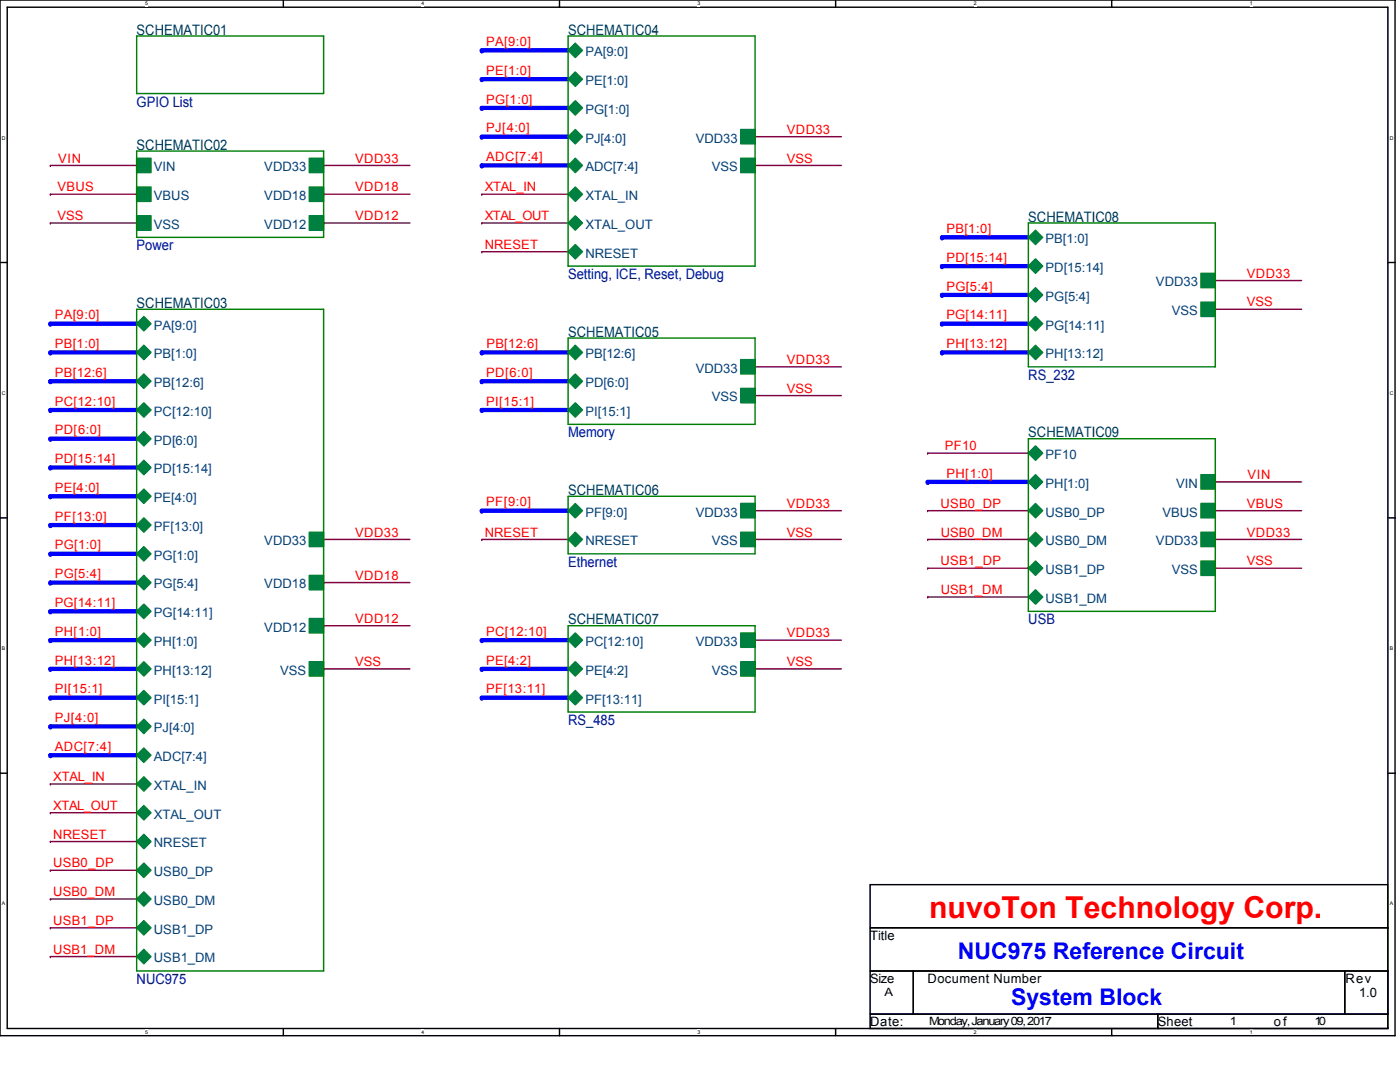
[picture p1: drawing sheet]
<svg xmlns="http://www.w3.org/2000/svg" width="279mm" height="216mm" viewBox="0 0 279 216" stroke-linecap="round" stroke-linejoin="round" font-family="sans-serif">
<path d="M0 0h278.4v206.7h-278.4zM1.4 1.4h275.6v203.8h-275.6z" fill="none" stroke="#000" stroke-width=".29"/>
<g fill="#fff">
<path d="M29 .2h.6v1.1h-.6z"/>
<path d="M29 205.4h.6v1.1h-.6z"/>
</g>
<path d="M56.5 0v1.4M56.5 205.2v1.5" fill="none" stroke="#000" stroke-width=".29"/>
<g fill="#fff">
<path d="M84.1 .2h.6v1.1h-.6z"/>
<path d="M84.1 205.4h.6v1.1h-.6z"/>
</g>
<path d="M111.7 0v1.4M111.7 205.2v1.5" fill="none" stroke="#000" stroke-width=".29"/>
<g fill="#fff">
<path d="M139.2 .2h.6v1.1h-.6z"/>
<path d="M139.2 205.4h.6v1.1h-.6z"/>
</g>
<path d="M166.8 0v1.4M166.8 205.2v1.5" fill="none" stroke="#000" stroke-width=".29"/>
<g fill="#fff">
<path d="M194.3 .2h.6v1.1h-.6z"/>
<path d="M194.3 205.4h.6v1.1h-.6z"/>
</g>
<path d="M221.9 0v1.4M221.9 205.2v1.5" fill="none" stroke="#000" stroke-width=".29"/>
<g fill="#fff">
<path d="M249.4 .2h.6v1.1h-.6z"/>
<path d="M249.4 205.4h.6v1.1h-.6z"/>
<path d="M.4 26.9h.7v1.2h-.7z"/>
<path d="M277.3 26.9h.8v1.2h-.8z"/>
<path d="M.4 77.9h.7v1.1h-.7z"/>
<path d="M277.3 77.9h.8v1.1h-.8z"/>
</g>
<path d="M0 52.4h1.4M277 52.4h1.4" fill="none" stroke="#000" stroke-width=".29"/>
<g fill="#fff">
<path d="M.4 128.8h.7v1.2h-.7z"/>
<path d="M277.3 128.8h.7v1.2h-.7z"/>
</g>
<path d="M0 103.3h1.4M277 103.3h1.4" fill="none" stroke="#000" stroke-width=".29"/>
<g fill="#fff">
<path d="M.4 179.7h.7v1.2h-.7z"/>
<path d="M277.3 179.7h.7v1.2h-.7z"/>
</g>
<path d="M0 154.3h1.4M277 154.3h1.4" fill="none" stroke="#000" stroke-width=".29"/>
<path d="M10.1 38.8h.1M10.1 33h.1M10.1 38.8h17.2M10.1 33h17.2M64.6 33h.1M64.6 38.8h.1M64.6 38.8h17.2M64.6 33h17.2M10.1 44.5h.1M10.1 44.5h17.2M64.6 44.5h.1M64.6 44.5h17.2" fill="none" stroke="#800040" stroke-width=".29"/>
<path d="M10.1 64.6h17.2" fill="none" stroke="#00f" stroke-width=".86"/>
<circle cx="10.1" cy="64.6" r=".43" fill="#00f"/>
<path d="M10.1 70.3h17.2" fill="none" stroke="#00f" stroke-width=".86"/>
<circle cx="10.1" cy="70.3" r=".43" fill="#00f"/>
<path d="M10.1 76.1h17.2" fill="none" stroke="#00f" stroke-width=".86"/>
<circle cx="10.1" cy="76.1" r=".43" fill="#00f"/>
<path d="M10.1 81.8h17.2" fill="none" stroke="#00f" stroke-width=".86"/>
<circle cx="10.1" cy="81.8" r=".43" fill="#00f"/>
<path d="M10.1 87.5h17.2" fill="none" stroke="#00f" stroke-width=".86"/>
<circle cx="10.1" cy="87.5" r=".43" fill="#00f"/>
<path d="M10.1 93.3h17.2" fill="none" stroke="#00f" stroke-width=".86"/>
<circle cx="10.1" cy="93.3" r=".43" fill="#00f"/>
<path d="M10.1 99h17.2" fill="none" stroke="#00f" stroke-width=".86"/>
<circle cx="10.1" cy="99" r=".43" fill="#00f"/>
<path d="M10.1 104.8h17.2" fill="none" stroke="#00f" stroke-width=".86"/>
<circle cx="10.1" cy="104.8" r=".43" fill="#00f"/>
<path d="M150.7 73.2h.1M150.7 78.9h.1M150.7 73.2h17.2M150.7 78.9h17.2M64.6 116.2h.1M64.6 107.6h.1M64.6 116.2h17.2M64.6 107.6h17.2M64.6 124.9h.1M64.6 133.5h.1M64.6 124.9h17.2M64.6 133.5h17.2" fill="none" stroke="#800040" stroke-width=".29"/>
<path d="M96.2 70.3h17.2" fill="none" stroke="#00f" stroke-width=".86"/>
<circle cx="96.2" cy="70.3" r=".43" fill="#00f"/>
<path d="M96.2 76.1h17.2" fill="none" stroke="#00f" stroke-width=".86"/>
<circle cx="96.2" cy="76.1" r=".43" fill="#00f"/>
<path d="M150.7 101.9h.1M150.7 107.6h.1M150.7 101.9h17.2M150.7 107.6h17.2" fill="none" stroke="#800040" stroke-width=".29"/>
<path d="M96.2 101.9h17.2" fill="none" stroke="#00f" stroke-width=".86"/>
<circle cx="96.2" cy="101.9" r=".43" fill="#00f"/>
<path d="M96.2 107.6h.1M96.2 107.6h17.2" fill="none" stroke="#800040" stroke-width=".29"/>
<path d="M96.2 133.5h17.2" fill="none" stroke="#00f" stroke-width=".86"/>
<circle cx="96.2" cy="133.5" r=".43" fill="#00f"/>
<path d="M96.2 139.2h17.2" fill="none" stroke="#00f" stroke-width=".86"/>
<circle cx="96.2" cy="139.2" r=".43" fill="#00f"/>
<path d="M96.2 127.7h17.2" fill="none" stroke="#00f" stroke-width=".86"/>
<circle cx="96.2" cy="127.7" r=".43" fill="#00f"/>
<path d="M150.7 127.7h.1M150.7 133.5h.1M150.7 127.7h17.2M150.7 133.5h17.2" fill="none" stroke="#800040" stroke-width=".29"/>
<path d="M188 53.1h17.2" fill="none" stroke="#00f" stroke-width=".86"/>
<circle cx="188" cy="53.1" r=".43" fill="#00f"/>
<path d="M188 58.8h17.2" fill="none" stroke="#00f" stroke-width=".86"/>
<circle cx="188" cy="58.8" r=".43" fill="#00f"/>
<path d="M188 47.4h17.2" fill="none" stroke="#00f" stroke-width=".86"/>
<circle cx="188" cy="47.4" r=".43" fill="#00f"/>
<path d="M188 64.6h17.2" fill="none" stroke="#00f" stroke-width=".86"/>
<circle cx="188" cy="64.6" r=".43" fill="#00f"/>
<path d="M188 70.3h17.2" fill="none" stroke="#00f" stroke-width=".86"/>
<circle cx="188" cy="70.3" r=".43" fill="#00f"/>
<path d="M242.5 56h.1M242.5 56h17.3M242.5 61.7h.1M242.5 61.7h17.3" fill="none" stroke="#800040" stroke-width=".29"/>
<path d="M185.1 96.2h20.1" fill="none" stroke="#00f" stroke-width=".86"/>
<circle cx="185.1" cy="96.2" r=".43" fill="#00f"/>
<g fill="none" stroke="#800040" stroke-width=".29">
<path d="M185.1 90.4h.1M185.1 90.4h20.1M185.1 101.9h.1M185.1 107.6h.1M185.1 113.4h.1M185.1 119.1h.1M185.1 107.6h20.1M185.1 113.4h20.1M185.1 101.9h20.1M185.1 119.1h20.1M242.5 107.6h.1M242.5 113.4h.1"/>
<path d="M242.5 101.9h.1M242.5 107.6h17.3M242.5 113.4h17.3M242.5 101.9h17.3"/>
</g>
<path d="M96.2 27.3h17.2" fill="none" stroke="#00f" stroke-width=".86"/>
<circle cx="96.2" cy="27.3" r=".43" fill="#00f"/>
<path d="M96.2 10.1h17.2" fill="none" stroke="#00f" stroke-width=".86"/>
<circle cx="96.2" cy="10.1" r=".43" fill="#00f"/>
<path d="M150.7 27.3h.1M150.7 33h.1M150.7 27.3h17.2M150.7 33h17.2M242.5 96.2h.1M242.5 96.2h17.3" fill="none" stroke="#800040" stroke-width=".29"/>
<path d="M10.1 122h17.2" fill="none" stroke="#00f" stroke-width=".86"/>
<circle cx="10.1" cy="122" r=".43" fill="#00f"/>
<path d="M10.1 127.7h17.2" fill="none" stroke="#00f" stroke-width=".86"/>
<circle cx="10.1" cy="127.7" r=".43" fill="#00f"/>
<path d="M10.1 133.5h17.2" fill="none" stroke="#00f" stroke-width=".86"/>
<circle cx="10.1" cy="133.5" r=".43" fill="#00f"/>
<path d="M10.1 139.2h17.2" fill="none" stroke="#00f" stroke-width=".86"/>
<circle cx="10.1" cy="139.2" r=".43" fill="#00f"/>
<path d="M10.1 145h17.2" fill="none" stroke="#00f" stroke-width=".86"/>
<circle cx="10.1" cy="145" r=".43" fill="#00f"/>
<path d="M10.1 179.4h.1M10.1 173.7h.1M10.1 167.9h.1M10.1 179.4h17.2M10.1 173.7h17.2M10.1 167.9h17.2M10.1 190.9h.1M10.1 185.1h.1M10.1 190.9h17.2M10.1 185.1h17.2" fill="none" stroke="#800040" stroke-width=".29"/>
<path d="M96.2 81.8h17.2" fill="none" stroke="#00f" stroke-width=".86"/>
<circle cx="96.2" cy="81.8" r=".43" fill="#00f"/>
<path d="M96.2 50.2h.1M96.2 50.2h17.2" fill="none" stroke="#800040" stroke-width=".29"/>
<path d="M96.2 15.8h17.2" fill="none" stroke="#00f" stroke-width=".86"/>
<circle cx="96.2" cy="15.8" r=".43" fill="#00f"/>
<path d="M96.2 21.5h17.2" fill="none" stroke="#00f" stroke-width=".86"/>
<circle cx="96.2" cy="21.5" r=".43" fill="#00f"/>
<path d="M96.2 33h17.2" fill="none" stroke="#00f" stroke-width=".86"/>
<circle cx="96.2" cy="33" r=".43" fill="#00f"/>
<path d="M96.2 38.8h.1M96.2 38.8h17.2M96.2 44.5h.1M96.2 44.5h17.2M10.1 156.4h.1M10.1 156.4h17.2M10.1 162.2h.1M10.1 162.2h17.2" fill="none" stroke="#800040" stroke-width=".29"/>
<path d="M10.1 150.7h17.2" fill="none" stroke="#00f" stroke-width=".86"/>
<circle cx="10.1" cy="150.7" r=".43" fill="#00f"/>
<path d="M10.1 116.2h17.2" fill="none" stroke="#00f" stroke-width=".86"/>
<circle cx="10.1" cy="116.2" r=".43" fill="#00f"/>
<path d="M10.1 110.5h17.2" fill="none" stroke="#00f" stroke-width=".86"/>
<circle cx="10.1" cy="110.5" r=".43" fill="#00f"/>
<path d="M173.7 176.5h103.3v8.6h-103.3zM173.7 185.1h103.3v8.6h-103.3zM173.7 193.7h8.6v8.7h-8.6zM182.3 193.7h86.1v8.7h-86.1zM268.4 193.7h8.6v8.7h-8.6zM173.7 202.4h57.4v2.8h-57.4zM231.1 202.4h45.9v2.8h-45.9z" fill="none" stroke="#000" stroke-width=".29"/>
<path d="M206.7 94.7l1.4 1.5-1.4 1.4-1.5-1.4z" fill="#008040"/>
<path d="M206.7 94.7l1.4 1.5-1.4 1.4-1.5-1.4z" fill="none" stroke="#008040" stroke-width=".29"/>
<path d="M206.7 89l1.4 1.4-1.4 1.5-1.5-1.5z" fill="#008040"/>
<path d="M206.7 89l1.4 1.4-1.4 1.5-1.5-1.5z" fill="none" stroke="#008040" stroke-width=".29"/>
<path d="M206.7 100.5l1.4 1.4-1.4 1.4-1.5-1.4z" fill="#008040"/>
<path d="M206.7 100.5l1.4 1.4-1.4 1.4-1.5-1.4z" fill="none" stroke="#008040" stroke-width=".29"/>
<path d="M205.2 107.6l1.5-1.4 1.4 1.4-1.4 1.5z" fill="#008040"/>
<path d="M205.2 107.6l1.5-1.4 1.4 1.4-1.4 1.5z" fill="none" stroke="#008040" stroke-width=".29"/>
<path d="M205.2 113.4l1.5-1.5 1.4 1.5-1.4 1.4z" fill="#008040"/>
<path d="M205.2 113.4l1.5-1.5 1.4 1.5-1.4 1.4z" fill="none" stroke="#008040" stroke-width=".29"/>
<path d="M206.7 117.7l1.4 1.4-1.4 1.5-1.5-1.5z" fill="#008040"/>
<path d="M206.7 117.7l1.4 1.4-1.4 1.5-1.5-1.5z" fill="none" stroke="#008040" stroke-width=".29"/>
<path d="M239.7 100.5h2.8v2.8h-2.8z" fill-rule="evenodd" fill="#008040"/>
<path d="M239.7 100.5h2.8v2.8h-2.8z" fill="none" stroke="#008040" stroke-width=".29"/>
<path d="M239.7 106.2h2.8v2.9h-2.8z" fill-rule="evenodd" fill="#008040"/>
<path d="M239.7 106.2h2.8v2.9h-2.8z" fill="none" stroke="#008040" stroke-width=".29"/>
<path d="M239.7 111.9h2.8v2.9h-2.8z" fill-rule="evenodd" fill="#008040"/>
<path d="M239.7 111.9h2.8v2.9h-2.8z" fill="none" stroke="#008040" stroke-width=".29"/>
<path d="M239.7 94.7h2.8v2.9h-2.8z" fill-rule="evenodd" fill="#008040"/>
<path d="M239.7 94.7h2.8v2.9h-2.8z" fill="none" stroke="#008040" stroke-width=".29"/>
<path d="M205.2 87.5h37.3v34.5h-37.3z" fill="none" stroke="#008000" stroke-width=".29"/>
<path d="M114.8 132l1.4 1.5-1.4 1.4-1.4-1.4z" fill="#008040"/>
<path d="M114.8 132l1.4 1.5-1.4 1.4-1.4-1.4z" fill="none" stroke="#008040" stroke-width=".29"/>
<path d="M114.8 137.8l1.4 1.4-1.4 1.4-1.4-1.4z" fill="#008040"/>
<path d="M114.8 137.8l1.4 1.4-1.4 1.4-1.4-1.4z" fill="none" stroke="#008040" stroke-width=".29"/>
<path d="M114.8 126.3l1.4 1.4-1.4 1.5-1.4-1.5z" fill="#008040"/>
<path d="M114.8 126.3l1.4 1.4-1.4 1.5-1.4-1.5z" fill="none" stroke="#008040" stroke-width=".29"/>
<path d="M147.8 126.3h2.9v2.9h-2.9z" fill-rule="evenodd" fill="#008040"/>
<path d="M147.8 126.3h2.9v2.9h-2.9z" fill="none" stroke="#008040" stroke-width=".29"/>
<path d="M147.8 132h2.9v2.9h-2.9z" fill-rule="evenodd" fill="#008040"/>
<path d="M147.8 132h2.9v2.9h-2.9z" fill="none" stroke="#008040" stroke-width=".29"/>
<path d="M27.3 7.2h37.3v11.5h-37.3zM113.4 124.9h37.3v17.2h-37.3z" fill="none" stroke="#008000" stroke-width=".29"/>
<path d="M27.3 37.3h2.8v2.9h-2.8z" fill-rule="evenodd" fill="#008040"/>
<path d="M27.3 37.3h2.8v2.9h-2.8z" fill="none" stroke="#008040" stroke-width=".29"/>
<path d="M27.3 31.6h2.8v2.8h-2.8z" fill-rule="evenodd" fill="#008040"/>
<path d="M27.3 31.6h2.8v2.8h-2.8z" fill="none" stroke="#008040" stroke-width=".29"/>
<path d="M61.7 31.6h2.9v2.8h-2.9z" fill-rule="evenodd" fill="#008040"/>
<path d="M61.7 31.6h2.9v2.8h-2.9z" fill="none" stroke="#008040" stroke-width=".29"/>
<path d="M61.7 37.3h2.9v2.9h-2.9z" fill-rule="evenodd" fill="#008040"/>
<path d="M61.7 37.3h2.9v2.9h-2.9z" fill="none" stroke="#008040" stroke-width=".29"/>
<path d="M61.7 43.1h2.9v2.8h-2.9z" fill-rule="evenodd" fill="#008040"/>
<path d="M61.7 43.1h2.9v2.8h-2.9z" fill="none" stroke="#008040" stroke-width=".29"/>
<path d="M27.3 43.1h2.8v2.8h-2.8z" fill-rule="evenodd" fill="#008040"/>
<path d="M27.3 43.1h2.8v2.8h-2.8z" fill="none" stroke="#008040" stroke-width=".29"/>
<path d="M27.3 30.1h37.3v17.3h-37.3z" fill="none" stroke="#008000" stroke-width=".29"/>
<path d="M206.7 51.7l1.4 1.4-1.4 1.4-1.5-1.4z" fill="#008040"/>
<path d="M206.7 51.7l1.4 1.4-1.4 1.4-1.5-1.4z" fill="none" stroke="#008040" stroke-width=".29"/>
<path d="M205.2 58.8l1.5-1.4 1.4 1.4-1.4 1.5z" fill="#008040"/>
<path d="M205.2 58.8l1.5-1.4 1.4 1.4-1.4 1.5z" fill="none" stroke="#008040" stroke-width=".29"/>
<path d="M205.2 47.4l1.5-1.5 1.4 1.5-1.4 1.4z" fill="#008040"/>
<path d="M205.2 47.4l1.5-1.5 1.4 1.5-1.4 1.4z" fill="none" stroke="#008040" stroke-width=".29"/>
<path d="M205.2 64.6l1.5-1.4 1.4 1.4-1.4 1.4z" fill="#008040"/>
<path d="M205.2 64.6l1.5-1.4 1.4 1.4-1.4 1.4z" fill="none" stroke="#008040" stroke-width=".29"/>
<path d="M205.2 70.3l1.5-1.4 1.4 1.4-1.4 1.5z" fill="#008040"/>
<path d="M205.2 70.3l1.5-1.4 1.4 1.4-1.4 1.5z" fill="none" stroke="#008040" stroke-width=".29"/>
<path d="M239.7 54.5h2.8v2.9h-2.8z" fill-rule="evenodd" fill="#008040"/>
<path d="M239.7 54.5h2.8v2.9h-2.8z" fill="none" stroke="#008040" stroke-width=".29"/>
<path d="M239.7 60.3h2.8v2.9h-2.8z" fill-rule="evenodd" fill="#008040"/>
<path d="M239.7 60.3h2.8v2.9h-2.8z" fill="none" stroke="#008040" stroke-width=".29"/>
<path d="M205.2 44.5h37.3v28.7h-37.3z" fill="none" stroke="#008000" stroke-width=".29"/>
<path d="M114.8 25.8l1.4 1.5-1.4 1.4-1.4-1.4z" fill="#008040"/>
<path d="M114.8 25.8l1.4 1.5-1.4 1.4-1.4-1.4z" fill="none" stroke="#008040" stroke-width=".29"/>
<path d="M114.8 48.8l1.4 1.4-1.4 1.5-1.4-1.5z" fill="#008040"/>
<path d="M114.8 48.8l1.4 1.4-1.4 1.5-1.4-1.5z" fill="none" stroke="#008040" stroke-width=".29"/>
<path d="M114.8 8.6l1.4 1.5-1.4 1.4-1.4-1.4z" fill="#008040"/>
<path d="M114.8 8.6l1.4 1.5-1.4 1.4-1.4-1.4z" fill="none" stroke="#008040" stroke-width=".29"/>
<path d="M147.8 25.8h2.9v2.9h-2.9z" fill-rule="evenodd" fill="#008040"/>
<path d="M147.8 25.8h2.9v2.9h-2.9z" fill="none" stroke="#008040" stroke-width=".29"/>
<path d="M147.8 31.6h2.9v2.8h-2.9z" fill-rule="evenodd" fill="#008040"/>
<path d="M147.8 31.6h2.9v2.8h-2.9z" fill="none" stroke="#008040" stroke-width=".29"/>
<path d="M114.8 14.4l1.4 1.4-1.4 1.4-1.4-1.4z" fill="#008040"/>
<path d="M114.8 14.4l1.4 1.4-1.4 1.4-1.4-1.4z" fill="none" stroke="#008040" stroke-width=".29"/>
<path d="M114.8 20.1l1.4 1.4-1.4 1.5-1.4-1.5z" fill="#008040"/>
<path d="M114.8 20.1l1.4 1.4-1.4 1.5-1.4-1.5z" fill="none" stroke="#008040" stroke-width=".29"/>
<path d="M114.8 31.6l1.4 1.4-1.4 1.4-1.4-1.4z" fill="#008040"/>
<path d="M114.8 31.6l1.4 1.4-1.4 1.4-1.4-1.4z" fill="none" stroke="#008040" stroke-width=".29"/>
<path d="M114.8 37.3l1.4 1.5-1.4 1.4-1.4-1.4z" fill="#008040"/>
<path d="M114.8 37.3l1.4 1.5-1.4 1.4-1.4-1.4z" fill="none" stroke="#008040" stroke-width=".29"/>
<path d="M114.8 43.1l1.4 1.4-1.4 1.4-1.4-1.4z" fill="#008040"/>
<path d="M114.8 43.1l1.4 1.4-1.4 1.4-1.4-1.4z" fill="none" stroke="#008040" stroke-width=".29"/>
<path d="M113.4 7.2h37.3v45.9h-37.3z" fill="none" stroke="#008000" stroke-width=".29"/>
<path d="M114.8 68.9l1.4 1.4-1.4 1.5-1.4-1.5z" fill="#008040"/>
<path d="M114.8 68.9l1.4 1.4-1.4 1.5-1.4-1.5z" fill="none" stroke="#008040" stroke-width=".29"/>
<path d="M114.8 74.6l1.4 1.5-1.4 1.4-1.4-1.4z" fill="#008040"/>
<path d="M114.8 74.6l1.4 1.5-1.4 1.4-1.4-1.4z" fill="none" stroke="#008040" stroke-width=".29"/>
<path d="M147.8 71.8h2.9v2.8h-2.9z" fill-rule="evenodd" fill="#008040"/>
<path d="M147.8 71.8h2.9v2.8h-2.9z" fill="none" stroke="#008040" stroke-width=".29"/>
<path d="M147.8 77.5h2.9v2.9h-2.9z" fill-rule="evenodd" fill="#008040"/>
<path d="M147.8 77.5h2.9v2.9h-2.9z" fill="none" stroke="#008040" stroke-width=".29"/>
<path d="M114.8 80.4l1.4 1.4-1.4 1.4-1.4-1.4z" fill="#008040"/>
<path d="M114.8 80.4l1.4 1.4-1.4 1.4-1.4-1.4z" fill="none" stroke="#008040" stroke-width=".29"/>
<path d="M113.4 67.5h37.3v17.2h-37.3z" fill="none" stroke="#008000" stroke-width=".29"/>
<path d="M114.8 100.5l1.4 1.4-1.4 1.4-1.4-1.4z" fill="#008040"/>
<path d="M114.8 100.5l1.4 1.4-1.4 1.4-1.4-1.4z" fill="none" stroke="#008040" stroke-width=".29"/>
<path d="M113.4 107.6l1.4-1.4 1.4 1.4-1.4 1.5z" fill="#008040"/>
<path d="M113.4 107.6l1.4-1.4 1.4 1.4-1.4 1.5z" fill="none" stroke="#008040" stroke-width=".29"/>
<path d="M147.8 100.5h2.9v2.8h-2.9z" fill-rule="evenodd" fill="#008040"/>
<path d="M147.8 100.5h2.9v2.8h-2.9z" fill="none" stroke="#008040" stroke-width=".29"/>
<path d="M147.8 106.2h2.9v2.9h-2.9z" fill-rule="evenodd" fill="#008040"/>
<path d="M147.8 106.2h2.9v2.9h-2.9z" fill="none" stroke="#008040" stroke-width=".29"/>
<path d="M113.4 99h37.3v11.5h-37.3z" fill="none" stroke="#008000" stroke-width=".29"/>
<path d="M27.3 64.6l1.4-1.4 1.4 1.4-1.4 1.4z" fill="#008040"/>
<path d="M27.3 64.6l1.4-1.4 1.4 1.4-1.4 1.4z" fill="none" stroke="#008040" stroke-width=".29"/>
<path d="M61.7 106.2h2.9v2.9h-2.9z" fill-rule="evenodd" fill="#008040"/>
<path d="M61.7 106.2h2.9v2.9h-2.9z" fill="none" stroke="#008040" stroke-width=".29"/>
<path d="M27.3 70.3l1.4-1.4 1.4 1.4-1.4 1.5z" fill="#008040"/>
<path d="M27.3 70.3l1.4-1.4 1.4 1.4-1.4 1.5z" fill="none" stroke="#008040" stroke-width=".29"/>
<path d="M28.7 74.6l1.4 1.5-1.4 1.4-1.4-1.4z" fill="#008040"/>
<path d="M28.7 74.6l1.4 1.5-1.4 1.4-1.4-1.4z" fill="none" stroke="#008040" stroke-width=".29"/>
<path d="M28.7 80.4l1.4 1.4-1.4 1.4-1.4-1.4z" fill="#008040"/>
<path d="M28.7 80.4l1.4 1.4-1.4 1.4-1.4-1.4z" fill="none" stroke="#008040" stroke-width=".29"/>
<path d="M28.7 86.1l1.4 1.4-1.4 1.5-1.4-1.5z" fill="#008040"/>
<path d="M28.7 86.1l1.4 1.4-1.4 1.5-1.4-1.5z" fill="none" stroke="#008040" stroke-width=".29"/>
<path d="M27.3 93.3l1.4-1.4 1.4 1.4-1.4 1.4z" fill="#008040"/>
<path d="M27.3 93.3l1.4-1.4 1.4 1.4-1.4 1.4z" fill="none" stroke="#008040" stroke-width=".29"/>
<path d="M28.7 97.6l1.4 1.4-1.4 1.5-1.4-1.5z" fill="#008040"/>
<path d="M28.7 97.6l1.4 1.4-1.4 1.5-1.4-1.5z" fill="none" stroke="#008040" stroke-width=".29"/>
<path d="M28.7 103.3l1.4 1.5-1.4 1.4-1.4-1.4z" fill="#008040"/>
<path d="M28.7 103.3l1.4 1.5-1.4 1.4-1.4-1.4z" fill="none" stroke="#008040" stroke-width=".29"/>
<path d="M27.3 122l1.4-1.4 1.4 1.4-1.4 1.4z" fill="#008040"/>
<path d="M27.3 122l1.4-1.4 1.4 1.4-1.4 1.4z" fill="none" stroke="#008040" stroke-width=".29"/>
<path d="M28.7 126.3l1.4 1.4-1.4 1.5-1.4-1.5z" fill="#008040"/>
<path d="M28.7 126.3l1.4 1.4-1.4 1.5-1.4-1.5z" fill="none" stroke="#008040" stroke-width=".29"/>
<path d="M28.7 132l1.4 1.5-1.4 1.4-1.4-1.4z" fill="#008040"/>
<path d="M28.7 132l1.4 1.5-1.4 1.4-1.4-1.4z" fill="none" stroke="#008040" stroke-width=".29"/>
<path d="M28.7 137.8l1.4 1.4-1.4 1.4-1.4-1.4z" fill="#008040"/>
<path d="M28.7 137.8l1.4 1.4-1.4 1.4-1.4-1.4z" fill="none" stroke="#008040" stroke-width=".29"/>
<path d="M28.7 143.5l1.4 1.5-1.4 1.4-1.4-1.4z" fill="#008040"/>
<path d="M28.7 143.5l1.4 1.5-1.4 1.4-1.4-1.4z" fill="none" stroke="#008040" stroke-width=".29"/>
<path d="M28.7 172.2l1.4 1.5-1.4 1.4-1.4-1.4z" fill="#008040"/>
<path d="M28.7 172.2l1.4 1.5-1.4 1.4-1.4-1.4z" fill="none" stroke="#008040" stroke-width=".29"/>
<path d="M27.3 179.4l1.4-1.4 1.4 1.4-1.4 1.4z" fill="#008040"/>
<path d="M27.3 179.4l1.4-1.4 1.4 1.4-1.4 1.4z" fill="none" stroke="#008040" stroke-width=".29"/>
<path d="M28.7 183.7l1.4 1.4-1.4 1.5-1.4-1.5z" fill="#008040"/>
<path d="M28.7 183.7l1.4 1.4-1.4 1.5-1.4-1.5z" fill="none" stroke="#008040" stroke-width=".29"/>
<path d="M28.7 189.4l1.4 1.5-1.4 1.4-1.4-1.4z" fill="#008040"/>
<path d="M28.7 189.4l1.4 1.5-1.4 1.4-1.4-1.4z" fill="none" stroke="#008040" stroke-width=".29"/>
<path d="M28.7 166.5l1.4 1.4-1.4 1.4-1.4-1.4z" fill="#008040"/>
<path d="M28.7 166.5l1.4 1.4-1.4 1.4-1.4-1.4z" fill="none" stroke="#008040" stroke-width=".29"/>
<path d="M61.7 114.8h2.9v2.9h-2.9z" fill-rule="evenodd" fill="#008040"/>
<path d="M61.7 114.8h2.9v2.9h-2.9z" fill="none" stroke="#008040" stroke-width=".29"/>
<path d="M61.7 123.4h2.9v2.9h-2.9z" fill-rule="evenodd" fill="#008040"/>
<path d="M61.7 123.4h2.9v2.9h-2.9z" fill="none" stroke="#008040" stroke-width=".29"/>
<path d="M61.7 132h2.9v2.9h-2.9z" fill-rule="evenodd" fill="#008040"/>
<path d="M61.7 132h2.9v2.9h-2.9z" fill="none" stroke="#008040" stroke-width=".29"/>
<path d="M27.3 150.7l1.4-1.4 1.4 1.4-1.4 1.4z" fill="#008040"/>
<path d="M27.3 150.7l1.4-1.4 1.4 1.4-1.4 1.4z" fill="none" stroke="#008040" stroke-width=".29"/>
<path d="M28.7 155l1.4 1.4-1.4 1.5-1.4-1.5z" fill="#008040"/>
<path d="M28.7 155l1.4 1.4-1.4 1.5-1.4-1.5z" fill="none" stroke="#008040" stroke-width=".29"/>
<path d="M28.7 160.7l1.4 1.5-1.4 1.4-1.4-1.4z" fill="#008040"/>
<path d="M28.7 160.7l1.4 1.5-1.4 1.4-1.4-1.4z" fill="none" stroke="#008040" stroke-width=".29"/>
<path d="M28.7 109.1l1.4 1.4-1.4 1.4-1.4-1.4z" fill="#008040"/>
<path d="M28.7 109.1l1.4 1.4-1.4 1.4-1.4-1.4z" fill="none" stroke="#008040" stroke-width=".29"/>
<path d="M28.7 114.8l1.4 1.4-1.4 1.5-1.4-1.5z" fill="#008040"/>
<path d="M28.7 114.8l1.4 1.4-1.4 1.5-1.4-1.5z" fill="none" stroke="#008040" stroke-width=".29"/>
<path d="M27.3 61.7h37.3v132h-37.3z" fill="none" stroke="#008000" stroke-width=".29"/>
<text font-size="6" fill="#f00" x="185.4" y="183.1">nuvoTon Technology Corp.</text>
<g font-size="4.6" fill="#00f">
<text x="191.2" y="191.3">NUC975 Reference Circuit</text>
<text x="201.8" y="200.5">System Block</text>
</g>
<g font-size="2.9" fill="#004040">
<text x="27.3" y="6.9">SCHEMATIC01</text>
<text x="113.4" y="6.9">SCHEMATIC04</text>
<text x="27.3" y="29.9">SCHEMATIC02</text>
<text x="205.2" y="44.2">SCHEMATIC08</text>
<text x="27.3" y="61.4">SCHEMATIC03</text>
<text x="113.4" y="67.2">SCHEMATIC05</text>
<text x="205.2" y="87.3">SCHEMATIC09</text>
<text x="113.4" y="98.8">SCHEMATIC06</text>
<text x="113.4" y="124.6">SCHEMATIC07</text>
</g>
<g font-size="2.9" fill="#000080">
<text x="27.3" y="21.3">GPIO List</text>
<text x="27.3" y="50">Power</text>
<text x="113.4" y="55.7">Setting, ICE, Reset, Debug</text>
<text x="205.2" y="75.8">RS_232</text>
<text x="113.4" y="87.3">Memory</text>
<text x="113.4" y="113.1">Ethernet</text>
<text x="205.2" y="124.6">USB</text>
<text x="113.4" y="144.7">RS_485</text>
<text x="27.3" y="196.3">NUC975</text>
</g>
<g font-size="2.6" fill="#f00">
<text x="97" y="9.2">PA[9:0]</text>
<text x="97" y="14.9">PE[1:0]</text>
<text x="97" y="20.7">PG[1:0]</text>
<text x="97" y="26.4">PJ[4:0]</text>
<text x="157" y="26.7">VDD33</text>
<text x="11.6" y="32.4">VIN</text>
<text x="70.9" y="32.4">VDD33</text>
<text x="97" y="32.2">ADC[7:4]</text>
<text x="157" y="32.4">VSS</text>
<text x="11.5" y="38.2">VBUS</text>
<text x="70.9" y="38.2">VDD18</text>
<text x="96.7" y="38.2">XTAL_IN</text>
<text x="11.5" y="43.9">VSS</text>
<text x="70.9" y="43.9">VDD12</text>
<text x="96.7" y="43.9">XTAL_OUT</text>
<text x="188.9" y="46.5">PB[1:0]</text>
<text x="96.7" y="49.7">NRESET</text>
<text x="188.9" y="52.2">PD[15:14]</text>
<text x="188.9" y="58">PG[5:4]</text>
<text x="248.9" y="55.4">VDD33</text>
<text x="10.9" y="63.7">PA[9:0]</text>
<text x="188.9" y="63.7">PG[14:11]</text>
<text x="248.9" y="61.1">VSS</text>
<text x="10.9" y="69.5">PB[1:0]</text>
<text x="97.1" y="69.5">PB[12:6]</text>
<text x="188.9" y="69.5">PH[13:12]</text>
<text x="11" y="75.2">PB[12:6]</text>
<text x="97" y="75.2">PD[6:0]</text>
<text x="157" y="72.6">VDD33</text>
<text x="10.9" y="80.9">PC[12:10]</text>
<text x="97" y="80.9">PI[15:1]</text>
<text x="157" y="78.4">VSS</text>
<text x="10.9" y="86.7">PD[6:0]</text>
<text x="188.6" y="89.8">PF10</text>
<text x="10.9" y="92.4">PD[15:14]</text>
<text x="188.9" y="95.3">PH[1:0]</text>
<text x="249" y="95.6">VIN</text>
<text x="10.9" y="98.2">PE[4:0]</text>
<text x="97" y="101">PF[9:0]</text>
<text x="157" y="101.3">VDD33</text>
<text x="187.7" y="101.3">USB0_DP</text>
<text x="248.9" y="101.3">VBUS</text>
<text x="10.9" y="103.9">PF[13:0]</text>
<text x="70.9" y="107.1">VDD33</text>
<text x="96.7" y="107.1">NRESET</text>
<text x="157" y="107.1">VSS</text>
<text x="187.7" y="107.1">USB0_DM</text>
<text x="248.9" y="107.1">VDD33</text>
<text x="10.9" y="109.6">PG[1:0]</text>
<text x="187.7" y="112.8">USB1_DP</text>
<text x="248.9" y="112.8">VSS</text>
<text x="10.9" y="115.4">PG[5:4]</text>
<text x="70.9" y="115.7">VDD18</text>
<text x="187.7" y="118.5">USB1_DM</text>
<text x="10.9" y="121.1">PG[14:11]</text>
<text x="70.9" y="124.3">VDD12</text>
<text x="10.9" y="126.9">PH[1:0]</text>
<text x="97" y="126.9">PC[12:10]</text>
<text x="157" y="127.2">VDD33</text>
<text x="10.9" y="132.6">PH[13:12]</text>
<text x="70.9" y="132.9">VSS</text>
<text x="97" y="132.6">PE[4:2]</text>
<text x="157" y="132.9">VSS</text>
<text x="10.9" y="138.3">PI[15:1]</text>
<text x="97" y="138.3">PF[13:11]</text>
<text x="10.9" y="149.8">ADC[7:4]</text>
<text x="10.9" y="144.1">PJ[4:0]</text>
<text x="10.6" y="155.9">XTAL_IN</text>
<text x="10.6" y="161.6">XTAL_OUT</text>
<text x="10.6" y="167.3">NRESET</text>
<text x="10.6" y="173.1">USB0_DP</text>
<text x="10.6" y="178.8">USB0_DM</text>
<text x="10.6" y="184.6">USB1_DP</text>
<text x="10.6" y="190.3">USB1_DM</text>
</g>
<g font-size="2.6" fill="#004080">
<text x="116.8" y="11.2">PA[9:0]</text>
<text x="116.8" y="17">PE[1:0]</text>
<text x="116.8" y="22.7">PG[1:0]</text>
<text x="116.8" y="28.4">PJ[4:0]</text>
<text x="138.9" y="28.4">VDD33</text>
<text x="30.7" y="34.2">VIN</text>
<text x="52.7" y="34.2">VDD33</text>
<text x="116.8" y="34.2">ADC[7:4]</text>
<text x="142" y="34.2">VSS</text>
<text x="30.7" y="39.9">VBUS</text>
<text x="52.7" y="39.9">VDD18</text>
<text x="116.8" y="39.9">XTAL_IN</text>
<text x="30.7" y="45.7">VSS</text>
<text x="52.7" y="45.7">VDD12</text>
<text x="116.8" y="45.7">XTAL_OUT</text>
<text x="116.8" y="51.4">NRESET</text>
<text x="208.7" y="48.5">PB[1:0]</text>
<text x="208.7" y="54.3">PD[15:14]</text>
<text x="230.7" y="57.1">VDD33</text>
<text x="30.7" y="65.8">PA[9:0]</text>
<text x="208.7" y="60">PG[5:4]</text>
<text x="208.7" y="65.8">PG[14:11]</text>
<text x="233.9" y="62.9">VSS</text>
<text x="30.7" y="71.5">PB[1:0]</text>
<text x="116.8" y="71.5">PB[12:6]</text>
<text x="208.7" y="71.5">PH[13:12]</text>
<text x="30.7" y="77.2">PB[12:6]</text>
<text x="116.8" y="77.2">PD[6:0]</text>
<text x="138.9" y="74.4">VDD33</text>
<text x="30.7" y="83">PC[12:10]</text>
<text x="116.8" y="83">PI[15:1]</text>
<text x="142" y="80.1">VSS</text>
<text x="30.7" y="88.7">PD[6:0]</text>
<text x="30.7" y="94.5">PD[15:14]</text>
<text x="208.7" y="91.6">PF10</text>
<text x="30.7" y="100.2">PE[4:0]</text>
<text x="208.7" y="97.3">PH[1:0]</text>
<text x="234.8" y="97.3">VIN</text>
<text x="30.7" y="105.9">PF[13:0]</text>
<text x="116.8" y="103.1">PF[9:0]</text>
<text x="138.9" y="103.1">VDD33</text>
<text x="208.7" y="103.1">USB0_DP</text>
<text x="232" y="103.1">VBUS</text>
<text x="30.7" y="111.7">PG[1:0]</text>
<text x="52.7" y="108.8">VDD33</text>
<text x="116.8" y="108.8">NRESET</text>
<text x="142" y="108.8">VSS</text>
<text x="208.7" y="108.8">USB0_DM</text>
<text x="230.7" y="108.8">VDD33</text>
<text x="30.7" y="117.4">PG[5:4]</text>
<text x="52.7" y="117.4">VDD18</text>
<text x="208.7" y="114.5">USB1_DP</text>
<text x="233.9" y="114.5">VSS</text>
<text x="30.7" y="123.2">PG[14:11]</text>
<text x="208.7" y="120.3">USB1_DM</text>
<text x="30.7" y="128.9">PH[1:0]</text>
<text x="52.7" y="126">VDD12</text>
<text x="116.8" y="128.9">PC[12:10]</text>
<text x="138.9" y="128.9">VDD33</text>
<text x="30.7" y="134.6">PH[13:12]</text>
<text x="55.9" y="134.6">VSS</text>
<text x="116.8" y="134.6">PE[4:2]</text>
<text x="142" y="134.6">VSS</text>
<text x="30.7" y="140.4">PI[15:1]</text>
<text x="116.8" y="140.4">PF[13:11]</text>
<text x="30.7" y="146.1">PJ[4:0]</text>
<text x="30.7" y="151.9">ADC[7:4]</text>
<text x="30.7" y="157.6">XTAL_IN</text>
<text x="30.7" y="163.3">XTAL_OUT</text>
<text x="30.7" y="169.1">NRESET</text>
<text x="30.7" y="174.8">USB0_DP</text>
<text x="30.7" y="180.6">USB0_DM</text>
<text x="30.7" y="186.3">USB1_DP</text>
<text x="30.7" y="192">USB1_DM</text>
</g>
<g font-size="2.6">
<text x="173.7" y="187.5">Title</text>
<text x="173.7" y="196.1">Size</text>
<text x="185.1" y="196.1">Document Number</text>
<text x="268.5" y="196.1">Rev</text>
<text x="271.2" y="199">1.0</text>
<text x="173.7" y="204.7">Date:</text>
<text x="231.1" y="204.7">Sheet</text>
<text x="254.2" y="204.7">of</text>
</g>
<g font-size="2.3">
<text x="176.5" y="198.7">A</text>
<text x="185.4" y="204.4">Monday, January 09, 2017</text>
<text x="245.4" y="204.4">1</text>
<text x="262.3" y="204.4">10</text>
</g>
<g font-size="1">
<text x="29" y="1.1">5</text>
<text x="84.1" y="1.1">4</text>
<text x="139.2" y="1.1">3</text>
<text x="194.3" y="1.1">2</text>
<text x="249.4" y="1.1">1</text>
<text x=".4" y="27.8">D</text>
<text x="277.3" y="27.8">D</text>
<text x=".4" y="78.8">C</text>
<text x="277.3" y="78.8">C</text>
<text x=".4" y="129.7">B</text>
<text x="277.3" y="129.7">B</text>
<text x=".4" y="180.7">A</text>
<text x="277.3" y="180.7">A</text>
<text x="29" y="206.3">5</text>
<text x="84.1" y="206.3">4</text>
<text x="139.2" y="206.3">3</text>
<text x="194.3" y="206.3">2</text>
<text x="249.4" y="206.3">1</text>
</g>
</svg>
